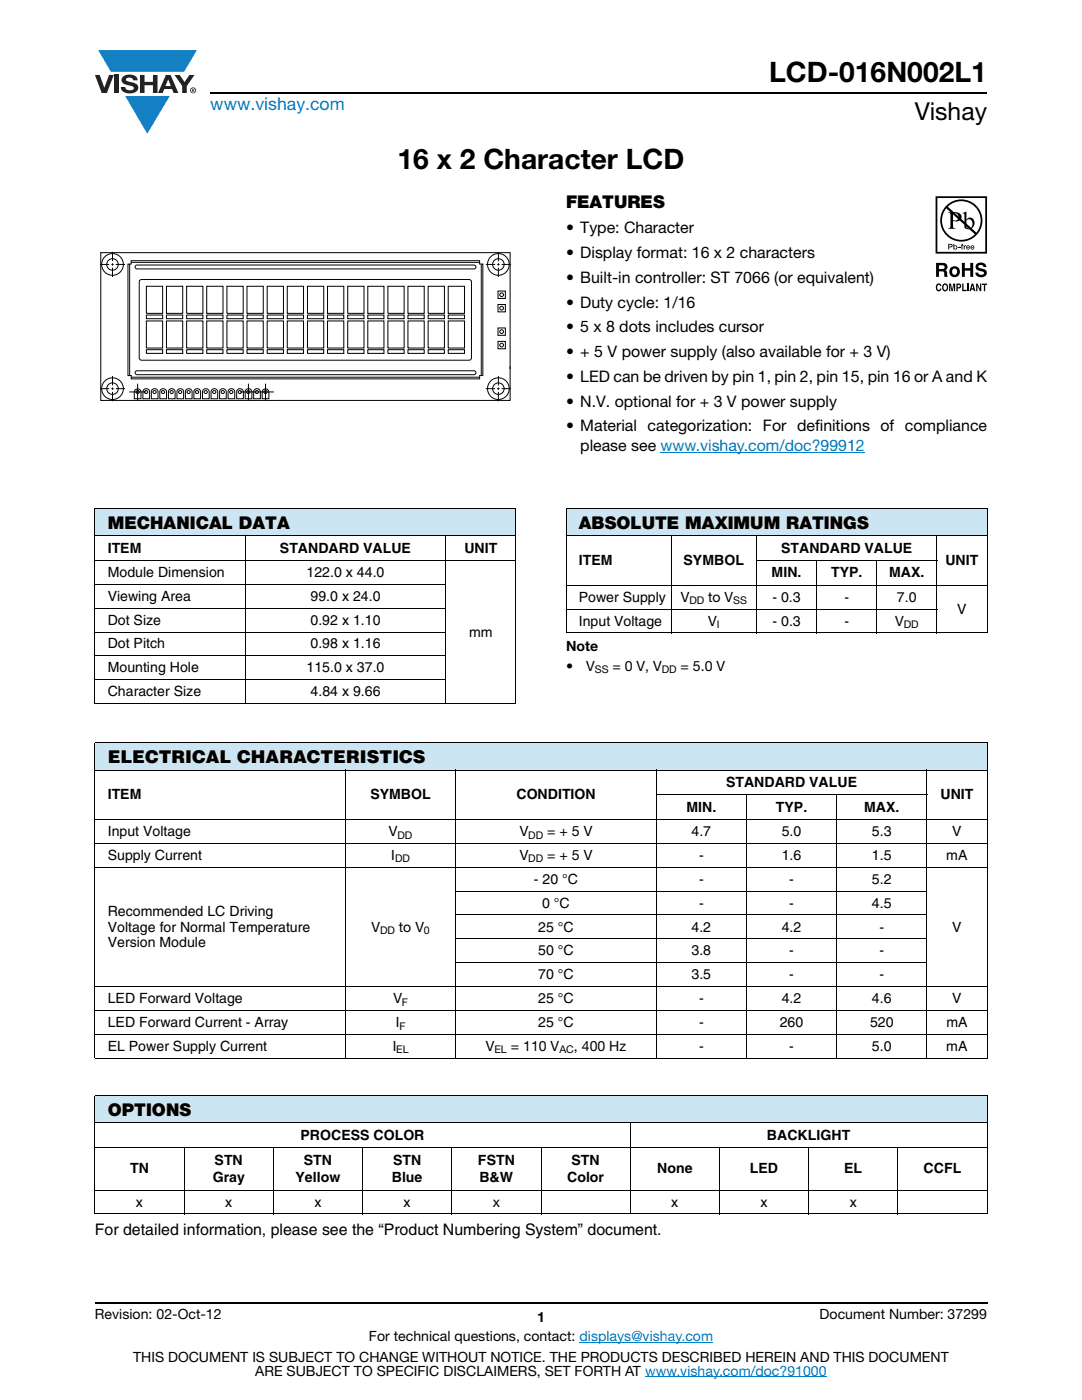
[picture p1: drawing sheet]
<svg xmlns="http://www.w3.org/2000/svg" width="216mm" height="279mm" viewBox="0 0 216 279" stroke-linecap="round" stroke-linejoin="round" font-family="sans-serif">
<g fill="#147fc3">
<path d="M19.6 10h19.7l-2.6 4.3h-1.1h-13.5z"/>
<path d="M25 19.2h8.9l-4.5 7.5z"/>
</g>
<g fill="#231f20">
<path d="M18.9 15h1l.9 2.5 1-2.5h.9l-1.4 3.6h-1z"/>
<path d="M22.9 15h.9v3.6h-.9z"/>
<path d="M24.6 15.3a2.1 2.1 0 0 1 2.8 .3l.1 .4h-.9a.79 .79 0 0 0-.7-.5 .79 .79 0 0 0-.8 .4l.3 .3 1 .2a1.08 1.08 0 0 1 1.2 1 1.08 1.08 0 0 1-1.1 1.2 1.73 1.73 0 0 1-2.4-1.2h.9a.96 .96 0 0 0 .8 .6 .96 .96 0 0 0 .9-.4 1.31 1.31 0 0 0-1.2-.6 1.03 1.03 0 0 1-1.1-.6 1.03 1.03 0 0 1 .2-1.1z"/>
<path d="M27.9 15h.9v1.3h1.7v-1.3h.9v3.6h-.9v-1.6h-1.7v1.6h-.9z"/>
<path d="M34.8 15h1.1l.9 1.4 1-1.4h1l-1.5 2.2v1.4h-.9v-1.4z"/>
<path d="M33.6 15.9l.5 1.3h-1.1zM33.1 15l-1.6 3.6h1l.3-.8h1.5l.3 .8h1l-1.6-3.6z"/>
<path d="M38.1 18a.46 .46 0 0 1 .9 0 .46 .46 0 0 1-.9 0zM37.9 18a.6 .6 0 0 0 1.2 0 .6 .6 0 0 0-1.2 0z"/>
<path d="M38.4 17.8h.2v.2h-.2zM38.3 17.7v.7h.1v-.3l.4 .3-.2-.3 .2-.2-.1-.2z"/>
</g>
<path d="M42 18.6h155M18.9 260h178.1" fill="none" stroke="#000" stroke-width=".36"/>
<path d="M131.8 90.2h40.8M115.6 267.9h26.7M128.7 274.8h36.3" fill="none" stroke="#007ec4" stroke-width=".2"/>
<path d="M19.9 50.3h82.1v29.8h-82.1z" fill="#fff"/>
<g fill="none" stroke="#000" stroke-width=".2">
<path d="M20.1 50.4h81.7v29.5h-81.7v-29.5M29.2 57.1h3.3v5.4h-3.3zM33.2 57.1h3.3v5.4h-3.3zM37.2 57.1h3.3v5.4h-3.3zM41.2 57.1h3.3v5.4h-3.3zM45.3 57.1h3.2v5.4h-3.2zM49.3 57.1h3.2v5.4h-3.2zM53.3 57.1h3.3v5.4h-3.3zM61.3 57.1h3.3v5.4h-3.3zM69.4 57.1h3.2v5.4h-3.2zM77.4 57.1h3.2v5.4h-3.2zM81.4 57.1h3.2v5.4h-3.2z"/>
<path d="M85.4 57.1h3.3v5.4h-3.3zM89.4 57.1h3.3v5.4h-3.3zM29.2 62.9h3.3v.7h-3.3zM29.2 64.1h3.3v5.4h-3.3zM29.2 69.8h3.3v.7h-3.3zM33.2 69.8h3.3v.7h-3.3zM33.2 64.1h3.3v5.4h-3.3zM33.2 62.9h3.3v.7h-3.3zM37.2 69.8h3.3v.7h-3.3zM37.2 64.1h3.3v5.4h-3.3zM37.2 62.9h3.3v.7h-3.3zM41.2 69.8h3.3v.7h-3.3z"/>
<path d="M41.2 64.1h3.3v5.4h-3.3zM41.2 62.9h3.3v.7h-3.3zM45.3 69.8h3.2v.7h-3.2zM45.3 64.1h3.2v5.4h-3.2zM45.3 62.9h3.2v.7h-3.2zM49.3 69.8h3.2v.7h-3.2zM49.3 64.1h3.2v5.4h-3.2zM49.3 62.9h3.2v.7h-3.2zM53.3 69.8h3.3v.7h-3.3zM53.3 64.1h3.3v5.4h-3.3zM53.3 62.9h3.3v.7h-3.3zM57.3 62.5h3.3v-5.4h-3.3v5.4"/>
<path d="M57.3 70.5v-.7h3.3v.7h-3.3M57.3 69.5v-5.4h3.3v5.4h-3.3M57.3 62.9v.7h3.3v-.7h-3.3M61.3 69.8h3.3v.7h-3.3zM61.3 64.1h3.3v5.4h-3.3zM61.3 62.9h3.3v.7h-3.3zM65.4 62.5h3.2v-5.4h-3.2v5.4M65.4 70.5v-.7h3.2v.7h-3.2M65.4 69.5v-5.4h3.2v5.4h-3.2M65.4 62.9v.7h3.2v-.7h-3.2M69.4 69.8h3.2v.7h-3.2zM69.4 64.1h3.2v5.4h-3.2z"/>
<path d="M69.4 62.9h3.2v.7h-3.2zM73.4 62.5h3.2v-5.4h-3.2v5.4M73.4 70.5v-.7h3.2v.7h-3.2M73.4 69.5v-5.4h3.2v5.4h-3.2M73.4 62.9v.7h3.2v-.7h-3.2M77.4 69.8h3.2v.7h-3.2zM77.4 64.1h3.2v5.4h-3.2zM77.4 62.9h3.2v.7h-3.2zM81.4 69.8h3.2v.7h-3.2zM81.4 64.1h3.2v5.4h-3.2zM81.4 62.9h3.2v.7h-3.2zM85.4 69.8h3.3v.7h-3.3z"/>
<path d="M85.4 64.1h3.3v5.4h-3.3zM85.4 62.9h3.3v.7h-3.3zM89.4 69.8h3.3v.7h-3.3zM89.4 64.1h3.3v5.4h-3.3zM89.4 62.9h3.3v.7h-3.3zM101.8 73.1v.6"/>
</g>
<g fill="none" stroke="#020202" stroke-width=".2">
<path d="M19.9 52.8h1.9M22.2 52.8h.5M22.5 50.3v1.8M22.5 52.5v.5M22.5 53.4v1.9M23.1 52.8h1.9M96.9 52.8h1.9M99.2 52.8h.5M99.4 58.1h1.4v1.5h-1.4zM99.4 50.3v1.8M99.4 52.5v.5M99.4 53.4v1.9"/>
<path d="M100.1 52.8h1.8M19.9 77.6h1.9M22.2 77.6h.5M22.5 75.1v1.8M22.5 77.3v.5M22.5 78.2v1.9M23.1 77.6h1.9M25.8 78.2h3.3M27 77.8a.68 .68 0 0 1 .7-.1 .68 .68 0 0 1 .4 .5v1.4h-1.3v-1.4zM27.5 76.6v3.3M28.7 77.7a.68 .68 0 0 1 .7-.1 .68 .68 0 0 1 .4 .6v1.4h-1.3v-1.4zM30.4 77.7a.68 .68 0 0 1 .7-.1 .68 .68 0 0 1 .4 .6v1.4h-1.3v-1.4z"/>
<path d="M32.1 77.7a.68 .68 0 0 1 .7-.1 .68 .68 0 0 1 .4 .6v1.4h-1.3v-1.4zM33.8 77.7a.68 .68 0 0 1 .7-.1 .68 .68 0 0 1 .4 .6v1.4h-1.3v-1.4zM35.5 77.7a.68 .68 0 0 1 .7-.1 .68 .68 0 0 1 .4 .6v1.4h-1.3v-1.4zM37.2 77.7a.68 .68 0 0 1 .7-.1 .68 .68 0 0 1 .4 .6v1.4h-1.3v-1.4zM38.9 77.7a.68 .68 0 0 1 .7-.1 .68 .68 0 0 1 .4 .6v1.4h-1.3v-1.4zM40.6 77.7a.68 .68 0 0 1 .7-.1 .68 .68 0 0 1 .4 .6v1.4h-1.3v-1.4zM42.3 77.7a.68 .68 0 0 1 .7-.1 .68 .68 0 0 1 .4 .6v1.4h-1.3v-1.4zM44 77.7a.68 .68 0 0 1 .7-.1 .68 .68 0 0 1 .4 .6v1.4h-1.3v-1.4zM45.7 77.7a.68 .68 0 0 1 .7-.1 .68 .68 0 0 1 .4 .6v1.4h-1.3v-1.4zM47.4 77.7a.68 .68 0 0 1 .7-.1 .68 .68 0 0 1 .5 .6v1.4h-1.4v-1.4zM47.9 78.2h3.3M49.1 77.7a.68 .68 0 0 1 .7-.1 .68 .68 0 0 1 .5 .6v1.4h-1.4v-1.4z"/>
<path d="M49.6 76.6v3.3M50.8 77.7a.68 .68 0 0 1 .7-.1 .68 .68 0 0 1 .4 .6v1.4h-1.3v-1.4zM51.3 78.2h3.3M52.5 77.8a.68 .68 0 0 1 .7-.1 .68 .68 0 0 1 .5 .5v1.4h-1.4v-1.4zM53 76.6v3.3M96.9 77.6h1.9M99.2 77.6h.5M99.4 65.5h1.4v1.4h-1.4zM99.4 68.1h1.4v1.5h-1.4zM99.4 60.8h1.4v1.4h-1.4zM99.4 75.1v1.8M99.4 77.3v.5"/>
<path d="M99.4 78.2v1.9M100.1 77.6h1.8"/>
<circle cx="22.4" cy="52.8" r="2.17"/>
<circle cx="22.5" cy="52.8" r="1.15"/>
<circle cx="99.4" cy="52.8" r="2.17"/>
<circle cx="99.4" cy="52.8" r="1.15"/>
<circle cx="100.1" cy="58.8" r=".38"/>
<circle cx="22.4" cy="77.6" r="2.17"/>
<circle cx="22.5" cy="77.6" r="1.15"/>
<circle cx="27.4" cy="78.2" r=".31"/>
<circle cx="29.1" cy="78.2" r=".31"/>
<circle cx="30.8" cy="78.2" r=".31"/>
<circle cx="32.5" cy="78.2" r=".31"/>
<circle cx="34.2" cy="78.2" r=".31"/>
<circle cx="35.9" cy="78.2" r=".31"/>
<circle cx="37.6" cy="78.2" r=".31"/>
<circle cx="39.3" cy="78.2" r=".31"/>
<circle cx="41" cy="78.2" r=".31"/>
<circle cx="42.7" cy="78.2" r=".31"/>
<circle cx="44.4" cy="78.2" r=".31"/>
<circle cx="46.1" cy="78.2" r=".31"/>
<circle cx="47.8" cy="78.2" r=".31"/>
<circle cx="49.5" cy="78.2" r=".31"/>
<circle cx="51.2" cy="78.2" r=".31"/>
<circle cx="53" cy="78.2" r=".31"/>
<circle cx="99.4" cy="77.6" r="2.17"/>
<circle cx="99.4" cy="77.6" r="1.15"/>
<circle cx="100.1" cy="68.9" r=".38"/>
<circle cx="100.1" cy="61.5" r=".38"/>
<circle cx="100.1" cy="66.2" r=".38"/>
</g>
<path d="M27.1 52.9h67.5a.39 .39 0 0 1 .4 .4 .39 .39 0 0 1-.4 .4h-67.3a.39 .39 0 0 1-.3-.3 .39 .39 0 0 1 .1-.5zM27.1 74.1l67.5-.1a.39 .39 0 0 1 .4 .4 .39 .39 0 0 1-.4 .4h-67.3a.39 .39 0 0 1-.3-.3 .39 .39 0 0 1 .1-.4z" fill="none" stroke="#040503" stroke-width=".2"/>
<path d="M25.9 52.7v22.3M26.2 52.4h69.5M26.2 52h69.5v.7h.6v22.2h-.6v.7h-69.5v-.6h-.7v-22.3h.7zM28 55.8h65.6h.2l.3 .5v15.1l-.3 .4-.2 .1h-65.4l-.4-.2v-.3v-15.1zM96 52.7v22.2M26.2 75.3h69.5" fill="none" stroke="#050504" stroke-width=".2"/>
<path d="M186.7 39.2h10.3v18.9h-10.3z" fill="#fff"/>
<g fill="#000">
<path d="M186.9 56.8l.4-.2h.3l.2 .5-.6-.2a.66 .66 0 0 0 .1 1l.3-.3h.2a.54 .54 0 0 1-.4 .5 .54 .54 0 0 1-.6-.4zM189.4 56.6h.4l.2 1.2 .2-1.2h.4v1.5h-.3v-1.3l-.2 1.3h-.2l-.3-1.3v1.3h-.2zM191.2 49.3h.4v.1h-.4zM191.9 48.7h.3l-.2 .2 .2 .1v.1h-.2v.7h-.1v-.7h-.2zM192 56.6h.3v1.2h.6v.3h-.9zM192.3 49h.2v.1l.3-.1v.1l-.3 .1v.6h-.2zM191.9 52.5h.6v1h1.1v-1h.6v2.8h-.6v-1.3h-1.1v1.3h-.6zM193 56.6h.3v1.5h-.3zM195 52.6a1.15 1.15 0 0 1 1.8 .7h-.5l-.1-.2a.68 .68 0 0 0-.9-.1v.4l.2 .1a1.29 1.29 0 0 1 1.4 .9 1.17 1.17 0 0 1-1.1 .9 1.17 1.17 0 0 1-1.2-.9h.6v.2a.67 .67 0 0 0 1.1-.1l-.2-.3-.6-.1a.82 .82 0 0 1-.8-.5 .82 .82 0 0 1 .3-1zM194.8 56.6h.3l.5 1.1v-1.1h.2v1.5h-.3l-.5-1.1v1.1h-.2zM195.9 56.6h1.1v.3h-.4v1.2h-.3v-1.2h-.4z"/>
<path d="M187 39.5h9.6v10.8h-9.6zM186.7 39.2v11.4h10.3v-11.4z"/>
<path d="M187.4 52.9v.8h.9a.39 .39 0 0 0 0-.7zM186.8 52.5h1.4a.79 .79 0 0 1 .8 .4 .79 .79 0 0 1-.1 .9l-.3 .1a.98 .98 0 0 1 .4 1.2l.1 .2h-.6l-.2-1.1h-.9v1.1h-.6z"/>
<path d="M188.4 56.9a.64 .64 0 0 0 .2 1l.1-.1a.64 .64 0 0 0-.1-1zM188.2 56.7l.2-.1a.56 .56 0 0 1 .7 .3 .82 .82 0 0 1-.5 1.3l-.2-.1a.89 .89 0 0 1-.2-1.4z"/>
<path d="M189.1 41.3a3.9 3.9 0 0 1 5.3-.2 3.9 3.9 0 0 1 .4 5.3zM188.8 41.6l5.7 5.2a3.9 3.9 0 0 1-5.3 .1 3.9 3.9 0 0 1-.4-5.3zM187.6 44a4.2 4.2 0 0 0 8.4 0 4.2 4.2 0 0 0-8.4 0z"/>
<path d="M189.4 48.8v.4h.4v-.3zM189.2 48.7h.7l.2 .3-.2 .3-.5 .1v.4h-.2z"/>
<path d="M190.2 42.6v1.3a.75 .75 0 0 0 1.1-.6 .75 .75 0 0 0-1.1-.7zM189.2 42.4a2.81 2.81 0 0 1 2.4 .3 .97 .97 0 0 1 0 1.2 .97 .97 0 0 1-1.2 .2h-.2v1.1v.2l.5 .3h-1.5l.3-.2 .1-.3v-2.3v-.3z"/>
<path d="M190.2 53.7a.63 .63 0 0 0-.2 .7 .63 .63 0 0 0 .7 .4 .63 .63 0 0 0 .3-.8 .63 .63 0 0 0-.8-.3zM189.4 54.2a1.1 1.1 0 0 1 2.2 0 1.1 1.1 0 0 1-2.2 0z"/>
<path d="M190.4 49.4a.26 .26 0 0 0 .5 0 .26 .26 0 0 0-.5 0zM190.2 48.7h.2v.4a.38 .38 0 0 1 .5 0 .38 .38 0 0 1 0 .6 .38 .38 0 0 1-.5 0l-.2 .1z"/>
<path d="M191.1 56.9v.4l.4-.1v-.3zM190.8 56.6h.6a.5 .5 0 0 1 .4 .5 .5 .5 0 0 1-.4 .5h-.3v.5h-.3z"/>
<path d="M192.8 44v1.3l.2 .2a.72 .72 0 0 0 .8-.1 .72 .72 0 0 0 .3-.7 .72 .72 0 0 0-.4-.8 .72 .72 0 0 0-.9 .1zM192.1 42.5l.7-.3v1.6a.89 .89 0 0 1 1.1-.3 .89 .89 0 0 1 .6 1 1.23 1.23 0 0 1-.7 1.2 1.23 1.23 0 0 1-1.4-.2v-2.7z"/>
<path d="M193 49.2v.1h.4l-.2-.2zM193 49h.4l.2 .4h-.6v.2l.5-.1a.42 .42 0 0 1-.6 .2 .42 .42 0 0 1 .1-.7z"/>
<path d="M194 56.9l-.1 .6h.3zM193.9 56.6h.3l.4 1.5h-.3v-.3h-.5l-.1 .3h-.3z"/>
<path d="M193.9 49.2l-.1 .1h.5l-.3-.2zM193.8 49h.5l.1 .4h-.6l.1 .2 .5-.1a.42 .42 0 0 1-.6 .2 .42 .42 0 0 1 0-.7z"/>
</g>
<path d="M18.9 101.4h84.1v5.5h-84.1z" fill="#cce5f3"/>
<g fill="none" stroke="#000" stroke-width=".2">
<path d="M18.9 101.4h84.1M18.9 106.9h84.1M18.9 111.8h84.1M18.9 116.6h70.1M18.9 101.5v38.8M48.9 106.8v33.7M88.9 106.8v33.7M103 101.5v38.8M18.9 121.4h70.1M18.9 126.1h70.1M18.9 130.9h70.1M18.9 135.7h70.1"/>
<path d="M18.9 140.4h84.1"/>
</g>
<path d="M112.9 101.4h84.1v5.5h-84.1z" fill="#cce5f3"/>
<g fill="none" stroke="#000" stroke-width=".2">
<path d="M112.9 101.4h84.1M112.9 106.9h84.1M112.9 116.8h84.1M112.9 101.5v24.7M133.9 106.8v19.6M150.9 111.8h36.1M151 106.8v19.6M163 111.8v14.6M174.9 111.8v14.6M186.9 106.8v19.6M197 101.5v24.7M112.9 121.5h74.1"/>
<path d="M112.9 126.3h84.1"/>
</g>
<g fill="#cce5f3">
<path d="M18.9 148.2h178.1v5.5h-178.1z"/>
<path d="M18.9 218.6h178.1v5.5h-178.1z"/>
</g>
<g fill="none" stroke="#000" stroke-width=".2">
<path d="M18.9 148.2h178.1M18.9 153.7h178.1M18.9 148.3v62.8M68.9 153.6v57.7M91 153.6v57.7M130.9 158.6h54.1M131 153.6v57.7M148.9 158.5v52.8M167 158.5v52.8M185 153.6v57.7M197 148.3v62.8M18.9 163.6h178.1"/>
<path d="M18.9 168.3h178.1M18.9 173.1h178.1M90.9 177.8h94.1M18.9 196.9h178.1M90.9 182.6h94.1M90.9 187.4h94.1M90.9 192.1h94.1M18.9 201.7h178.1M18.9 206.4h178.1M18.9 211.2h178.1M18.9 218.6h178.1M18.9 218.7v23.5"/>
<path d="M197 218.7v23.5M18.9 224.1h178.1M18.9 229h178.1M18.9 237.5h178.1M36.7 228.9v13.5M54.5 228.9v13.5M72.3 228.9v13.5M90.1 228.9v13.5M107.9 228.9v13.5M125.8 224v18.4M143.6 228.9v13.5M161.4 228.9v13.5"/>
<path d="M179.2 228.9v13.5M18.9 242.3h178.1"/>
</g>
<g font-size="5.6">
<text x="153.5" y="16.4">LCD-016N002L1</text>
<text x="79.3" y="33.8">16 x 2 Character LCD</text>
</g>
<text font-size="4.9" x="182.5" y="24">Vishay</text>
<text font-size="3.5" fill="#007ec4" x="42" y="21.9">www.vishay.com</text>
<g font-size="3.5">
<text x="112.9" y="41.5">FEATURES</text>
<text x="21.5" y="105.5">MECHANICAL DATA</text>
<text x="115.5" y="105.5">ABSOLUTE MAXIMUM RATINGS</text>
<text x="21.5" y="152.3">ELECTRICAL CHARACTERISTICS</text>
<text x="21.5" y="222.7">OPTIONS</text>
</g>
<g font-size="3.2">
<text x="112.9" y="46.6">• Type: Character</text>
<text x="112.9" y="51.5">• Display format: 16 x 2 characters</text>
<text x="112.9" y="56.5">• Built-in controller: ST 7066 (or equivalent)</text>
<text x="112.9" y="61.4">• Duty cycle: 1/16</text>
<text x="112.9" y="66.3">• 5 x 8 dots includes cursor</text>
<text x="112.9" y="71.3">• + 5 V power supply (also available for + 3 V)</text>
<text x="112.9" y="76.2">• LED can be driven by pin 1, pin 2, pin 15, pin 16 or A and K</text>
<text x="112.9" y="81.2">• N.V. optional for + 3 V power supply</text>
<text x="112.9" y="86.1">• Material categorization: For definitions of compliance</text>
<text x="115.8" y="90">please see www.vishay.com/doc?99912</text>
<text x="18.9" y="246.5">For detailed information, please see the “Product Numbering System” document.</text>
</g>
<g font-size="2.8">
<text x="21.5" y="110.3">ITEM</text>
<text x="55.9" y="110.3">STANDARD VALUE</text>
<text x="92.7" y="110.3">UNIT</text>
<text x="115.5" y="112.8">ITEM</text>
<text x="136.4" y="112.8">SYMBOL</text>
<text x="155.9" y="110.3">STANDARD VALUE</text>
<text x="188.7" y="112.8">UNIT</text>
<text x="21.5" y="115.1">Module Dimension</text>
<text x="21.5" y="119.9">Viewing Area</text>
<text x="61.2" y="115.1">122.0 x 44.0</text>
<text x="62" y="119.9">99.0 x 24.0</text>
<text x="154" y="115.2">MIN.</text>
<text x="165.8" y="115.2">TYP.</text>
<text x="177.4" y="115.2">MAX.</text>
<text x="21.5" y="124.7">Dot Size</text>
<text x="62" y="124.7">0.92 x 1.10</text>
<text x="115.5" y="124.8">Input Voltage</text>
<text x="115.5" y="120.1">Power Supply</text>
<text x="135.8" y="120.1">V</text>
<text x="141.3" y="124.8">V</text>
<text x="141.3" y="120.1">to V</text>
<text x="154.1" y="120.1">- 0.3</text>
<text x="154.1" y="124.8">- 0.3</text>
<text x="168.5" y="120.1">-</text>
<text x="168.5" y="124.8">-</text>
<text x="178.6" y="124.8">V</text>
<text x="179" y="120.1">7.0</text>
<text x="191" y="122.4">V</text>
<text x="21.5" y="129.4">Dot Pitch</text>
<text x="62" y="129.4">0.98 x 1.16</text>
<text x="93.6" y="127">mm</text>
<text x="112.9" y="129.9">Note</text>
<text x="21.5" y="134.2">Mounting Hole</text>
<text x="61.2" y="134.2">115.0 x 37.0</text>
<text x="112.9" y="133.8">•</text>
<text x="116.9" y="133.8">V</text>
<text x="122.2" y="133.8">= 0 V, V</text>
<text x="135.8" y="133.8">= 5.0 V</text>
<text x="21.5" y="138.9">Character Size</text>
<text x="62" y="138.9">4.84 x 9.66</text>
<text x="21.5" y="159.5">ITEM</text>
<text x="73.9" y="159.5">SYMBOL</text>
<text x="103" y="159.5">CONDITION</text>
<text x="137" y="162">MIN.</text>
<text x="144.9" y="157.1">STANDARD VALUE</text>
<text x="154.8" y="162">TYP.</text>
<text x="172.4" y="162">MAX.</text>
<text x="187.7" y="159.5">UNIT</text>
<text x="21.5" y="166.9">Input Voltage</text>
<text x="77.6" y="166.9">V</text>
<text x="103.7" y="166.9">V</text>
<text x="109.2" y="166.9">= + 5 V</text>
<text x="138" y="166.9">4.7</text>
<text x="156" y="166.9">5.0</text>
<text x="174" y="166.9">5.3</text>
<text x="190" y="166.9">V</text>
<text x="21.5" y="171.6">Supply Current</text>
<text x="78.1" y="171.6">I</text>
<text x="103.7" y="171.6">V</text>
<text x="109.2" y="171.6">= + 5 V</text>
<text x="139.5" y="171.6">-</text>
<text x="156" y="171.6">1.6</text>
<text x="174" y="171.6">1.5</text>
<text x="188.8" y="171.6">mA</text>
<text x="106.6" y="176.4">- 20 °C</text>
<text x="139.5" y="176.4">-</text>
<text x="157.5" y="176.4">-</text>
<text x="174" y="176.4">5.2</text>
<text x="21.5" y="182.7">Recommended LC Driving</text>
<text x="21.5" y="185.9">Voltage for Normal Temperature</text>
<text x="74.1" y="185.9">V</text>
<text x="79.6" y="185.9">to V</text>
<text x="107.4" y="185.9">25 °C</text>
<text x="108.2" y="181.1">0 °C</text>
<text x="138" y="185.9">4.2</text>
<text x="139.5" y="181.1">-</text>
<text x="156" y="185.9">4.2</text>
<text x="157.5" y="181.1">-</text>
<text x="174" y="181.1">4.5</text>
<text x="175.5" y="185.9">-</text>
<text x="190" y="185.9">V</text>
<text x="21.5" y="189.1">Version Module</text>
<text x="107.4" y="190.7">50 °C</text>
<text x="138" y="190.7">3.8</text>
<text x="157.5" y="190.7">-</text>
<text x="175.5" y="190.7">-</text>
<text x="107.4" y="195.4">70 °C</text>
<text x="138" y="195.4">3.5</text>
<text x="157.5" y="195.4">-</text>
<text x="175.5" y="195.4">-</text>
<text x="21.5" y="200.2">LED Forward Voltage</text>
<text x="78.5" y="200.2">V</text>
<text x="107.4" y="200.2">25 °C</text>
<text x="139.5" y="200.2">-</text>
<text x="156" y="200.2">4.2</text>
<text x="174" y="200.2">4.6</text>
<text x="190" y="200.2">V</text>
<text x="21.5" y="205">LED Forward Current - Array</text>
<text x="21.5" y="209.7">EL Power Supply Current</text>
<text x="78.4" y="209.7">I</text>
<text x="79" y="205">I</text>
<text x="96.9" y="209.7">V</text>
<text x="101.9" y="209.7">= 110 V</text>
<text x="107.4" y="205">25 °C</text>
<text x="114.5" y="209.7">, 400 Hz</text>
<text x="139.5" y="209.7">-</text>
<text x="139.5" y="205">-</text>
<text x="155.6" y="205">260</text>
<text x="157.5" y="209.7">-</text>
<text x="173.6" y="205">520</text>
<text x="174" y="209.7">5.0</text>
<text x="188.8" y="209.7">mA</text>
<text x="188.8" y="205">mA</text>
<text x="60" y="227.5">PROCESS COLOR</text>
<text x="153" y="227.5">BACKLIGHT</text>
<text x="42.8" y="232.4">STN</text>
<text x="60.6" y="232.4">STN</text>
<text x="78.4" y="232.4">STN</text>
<text x="95.4" y="232.4">FSTN</text>
<text x="114" y="232.4">STN</text>
<text x="26" y="234.2">TN</text>
<text x="42.4" y="235.9">Gray</text>
<text x="59" y="235.9">Yellow</text>
<text x="78.2" y="235.9">Blue</text>
<text x="95.7" y="235.9">B&amp;W</text>
<text x="113.2" y="235.9">Color</text>
<text x="131.1" y="234.2">None</text>
<text x="149.6" y="234.2">LED</text>
<text x="168.4" y="234.2">EL</text>
<text x="184.3" y="234.2">CCFL</text>
<text x="27.1" y="240.8">x</text>
<text x="44.9" y="240.8">x</text>
<text x="62.7" y="240.8">x</text>
<text x="80.5" y="240.8">x</text>
<text x="98.3" y="240.8">x</text>
<text x="133.9" y="240.8">x</text>
<text x="151.7" y="240.8">x</text>
<text x="169.5" y="240.8">x</text>
<text x="18.9" y="263.3">Revision: 02-Oct-12</text>
<text x="107.2" y="263.8">1</text>
<text x="163.6" y="263.3">Document Number: 37299</text>
<text x="73.6" y="267.7">For technical questions, contact: displays@vishay.com</text>
<text x="26.5" y="271.7">THIS DOCUMENT IS SUBJECT TO CHANGE WITHOUT NOTICE. THE PRODUCTS DESCRIBED HEREIN AND THIS DOCUMENT</text>
<text x="50.9" y="274.6">ARE SUBJECT TO SPECIFIC DISCLAIMERS, SET FORTH AT www.vishay.com/doc?91000</text>
</g>
<g font-size="2.1">
<text x="137.6" y="120.6">DD</text>
<text x="143" y="125.3">I</text>
<text x="146.3" y="120.6">SS</text>
<text x="180.3" y="125.3">DD</text>
<text x="118.7" y="134.3">SS</text>
<text x="132" y="134.3">DD</text>
<text x="79.3" y="167.4">DD</text>
<text x="105.4" y="167.4">DD</text>
<text x="78.8" y="172.1">DD</text>
<text x="105.4" y="172.1">DD</text>
<text x="75.8" y="186.4">DD</text>
<text x="84.6" y="186.4">0</text>
<text x="80.2" y="200.7">F</text>
<text x="79.7" y="205.5">F</text>
<text x="79.1" y="210.2">EL</text>
<text x="98.7" y="210.2">EL</text>
<text x="111.6" y="210.2">AC</text>
</g>
</svg>
